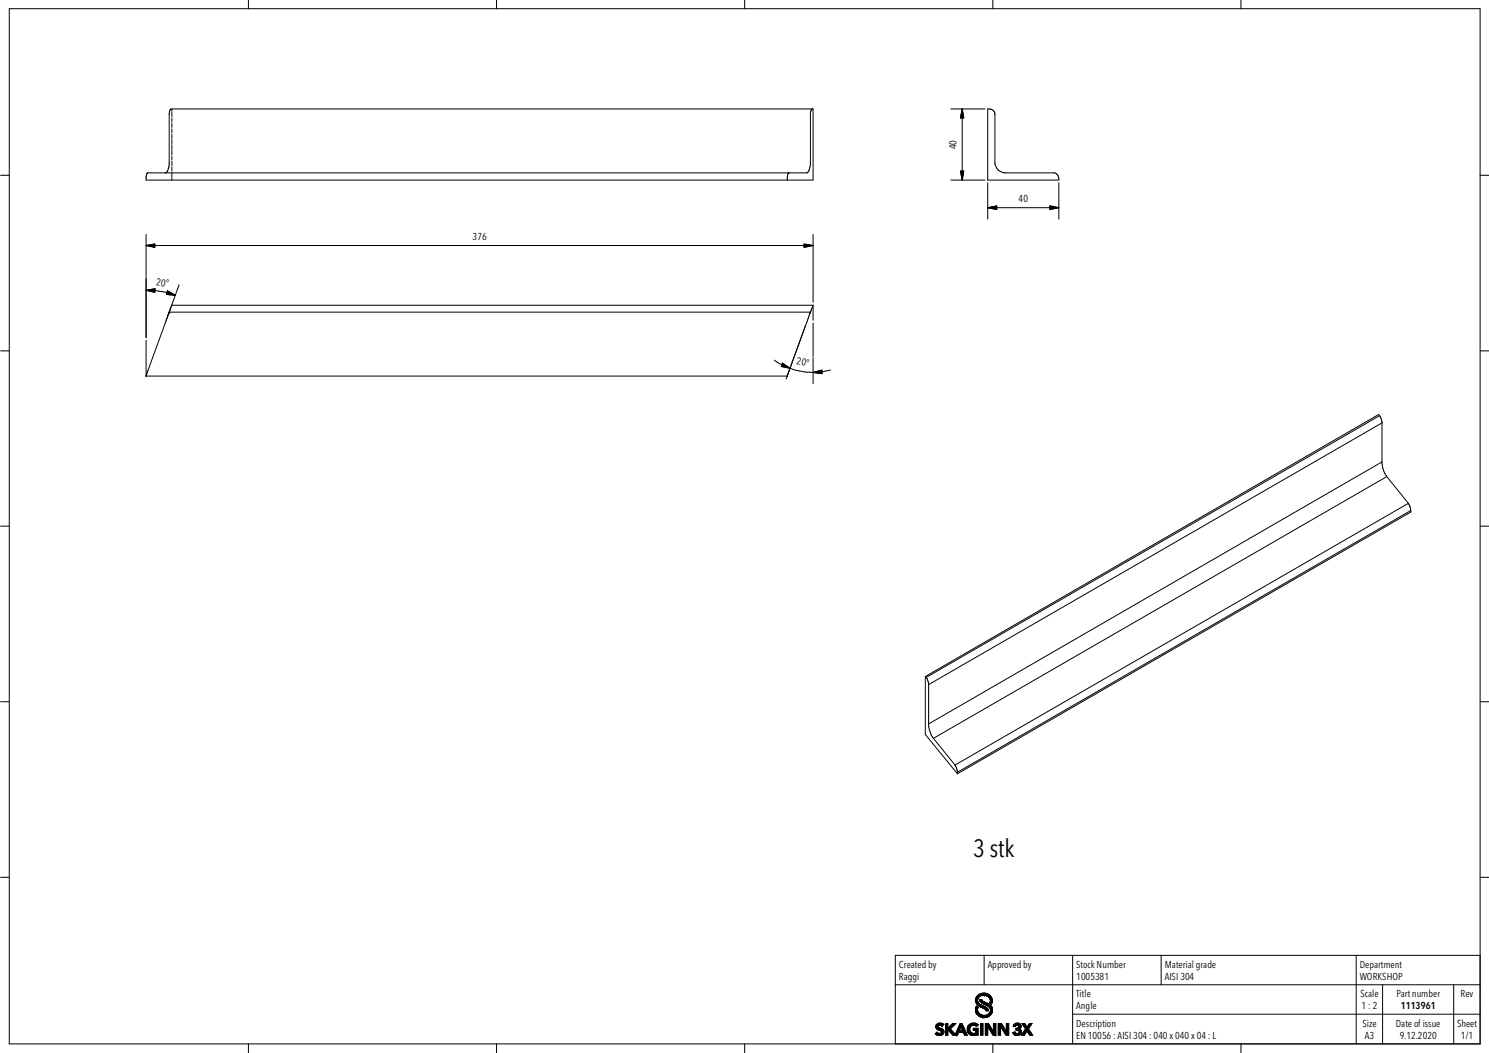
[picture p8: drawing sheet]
<svg xmlns="http://www.w3.org/2000/svg" width="420mm" height="297mm" viewBox="0 0 420 297" stroke-linecap="round" stroke-linejoin="round" font-family="sans-serif">
<g fill="none" stroke="#000" stroke-width=".28">
<path d="M70.1 0v2.5M140.1 0v2.5M210.1 0v2.5M280.2 0v2.5M350.2 0v2.5M2.6 2.5h415v292h-415zM48.5 30.7v.7M48.5 31.7v1.2M48.5 33.3v1.2M48.5 34.8v1.2M48.5 36.3v1.2M48.5 37.8v1.3"/>
<path d="M48.5 39.4v1.2M229.3 30.7l-.3 .1-.3 .9v14.9l-.5 1.6-.5 .6h-186.1l-.3 .5-.1 1.5h188.2v-20.1h-181.1l-.4 .5-.2 .8v14.6l-.4 1.6-.5 .6M268.3 30.7h9.6M271.5 30.7l.4 2.6h-.9zM271.5 30.7v20.1M278.7 30.7l.8 .1a1.51 1.51 0 0 1 1.2 1.2v14.1a2.94 2.94 0 0 0 2.7 2.7h14.1a1.74 1.74 0 0 1 1.3 2h-20.1zM.2 49.4h2.4M48.5 40.9v1.3M48.5 42.4v1.3M48.5 44v1.2M48.5 45.6v1.1M48.5 47.1v1.2"/>
<path d="M48.5 48.6v1.3M48.5 50.1v.7M222.6 48.8l-.4 .5v1.5M268.3 50.8h9.6M271 48.3h.9l-.4 2.5zM278.7 58.6l2.6-.5v1zM278.7 51.6v10.2M278.7 58.6h20.1M296.2 58.1l2.6 .5-2.6 .5zM298.8 51.6v10.2M417.6 49.4h2.6M41.2 69.3l2.5-.5v1z"/>
<path d="M41.2 66.1v29.1M41.2 69.3h188.2M226.9 68.8l2.5 .5-2.5 .5zM229.4 66.1v19.2M.2 99h2.4M41.2 81.9l2.6-.5-.1 1.1zM41.2 96v10.1l181-.1M41.2 81.9l4.8 .4 3.5 1M47.2 82l2.3 1.3-2.5-.2zM47.7 88.1h.1M47.7 88.1l-6.5 17.9M47.7 88.1h181"/>
<path d="M50.5 80.3l-3.6 10M227.3 91.8l-2.9 7.9M228.7 88.1h.1M229.4 86.1h-180.9l-.8 2M229.4 86.1l-7.6 20.8M229.4 86.1v4.2M229.4 91.1v9.5M417.6 99h2.6M41.2 106h.1M218.5 101.6l1.4 .9 3 1.4M220.8 102.4l2.1 1.5-2.4-.5zM222.2 106h.1"/>
<path d="M222.7 104.6l-.5 1.4M222.9 103.9a16.9 16.9 0 0 0 6.5 1.2M229.4 105.1l2.5-.7 .1 1zM229.4 100.9v7.3M234.3 104.4l-2.4 .5-2.5 .2M389.3 117.3l-127.9 73.8M389.3 117.3l-.3-.4-127.9 73.9M389.3 117.3l.7 1.7v11.6a7.2 7.2 0 0 0 1.3 3.9M390 119.3l-128 73.8M390 130.3l-128 73.9M391.3 134.5l-127.9 73.8M391.3 134.5l6.1 7.5"/>
<path d="M.2 148.4h2.4M397.4 142l-127.9 73.8M397.4 142l.7 2M398.1 144l-127.9 73.8M398.1 144v.4l-127.9 73.9M417.6 148.4h2.6M.2 198h2.4M261.1 190.8l.3 .3M261.1 190.8v16.4l9.1 11.1M261.4 191.1l.6 1.6v12.2l.7 2.3 .7 1.1M417.6 198h2.6M263.4 208.3l6.1 7.5"/>
<path d="M269.5 215.8l.6 1.4 .1 1.1M.2 247.5h2.4M417.6 247.5h2.6M252.6 277.8h165M277.7 269.5v8.3M302.7 269.5v25M327.6 269.5v8.3M382.7 269.5v25M390.1 277.8v16.7M410.2 277.8v16.7M417.6 269.5h-165v25M70.1 294.5v2.5"/>
<path d="M140.1 294.5v2.5M210.1 294.5v2.5M264.1 289.8l.2 .5M264.1 289.4v.4M264.1 291.8l.4 .2M264.3 290.3l.4 .2M264.4 291.2h.1M264.4 291.2l-.5 .5M264.4 291.2l.2 .1M264.4 291.2l-.5 .4 .2 .2M264.5 291.3l-.4 .4M264.5 288.8l-.3 .3"/>
<path d="M264.5 292l.2 .1M264.6 291.3l-.5 .5M264.6 291.3l.2 .2M264.7 291.4l-.5 .5M264.7 290.5l.5 .2M264.7 289.6l-.5 .6M264.7 292.1h.6M264.7 289.6l.1 .2M264.7 289.5v.1M264.8 291.5l-.5 .4M264.8 289.8l-.5 .5M264.8 288.6l-.7 .8"/>
<path d="M264.8 288.6h.8M264.8 291.5h.6M264.8 289.8l.1 .1M264.9 289.9l-.4 .5M264.9 289.9l.4 .2M265 291.5l-.5 .5M265.1 289.9l-.5 .5M265.1 289.2l-1 .9M265.1 288.6l-1 1M265.2 291.5l-.6 .5M265.2 290l-.5 .5M265.2 288.6l-1.1 1.2"/>
<path d="M265.2 289.1l.4 .1M265.2 289.1l-.1 .1M265.2 290.7h.1M265.3 290.1l-.5 .5M265.3 290.1l.7 .2M265.3 290.7l.3 .2M265.4 288.6l-1.3 1.3M265.5 290.1l-.5 .5M265.6 290.9v.5l-.9 .7M265.6 290.2l-.5 .5M265.6 288.6l-.5 .6M265.6 289.2l.2 .3"/>
<path d="M265.6 288.6l.7 .4M265.8 290.2l-.6 .5M265.8 288.6l-.6 .5M265.8 289.5h.1M265.8 290.2l-.5 .5M265.9 288.7l-.5 .5M265.9 291.8l-.6 .3M266 290.3l-.5 .5M266 288.8l-.4 .4M266 290.3l.3 .4M266.1 290.4l-.5 .5M266.1 288.9l-.4 .4"/>
<path d="M266.2 290.5l-.5 .5M266.3 290.7h.1M266.3 290.7v.8l-.5 .4M266.3 290.7l-1.4 1.4M266.3 290.7l-.7 .6M266.3 289l-.5 .4M266.3 289l-.5 .5M266.3 291.3l-.7 .8M266.3 291.1l-1 1M266.3 290.9l-1.2 1.2M266.9 288.7h.1M266.9 288.7h.6"/>
<path d="M266.9 288.7v3.3M267 288.7l-.1 .2M267.2 288.7l-.3 .4M267.5 290.5v1.5h-.6M267.5 288.7v1.4l1.3-1.4h.9l-1.6 1.5 1.5 1.6M267.5 291.8l-.3 .2M267.5 291.6l-.5 .4M267.5 291.4l-.6 .6M267.5 291.3l-.6 .6M267.5 291.1l-.6 .6M267.5 290.8l-.6 .7M267.5 290.7l-.6 .6"/>
<path d="M267.5 290.5l-.6 .7M267.5 289.9l-.6 .7M267.5 289.7l-.6 .7M267.5 289.6l-.6 .6M267.5 289.4l-.6 .7M267.5 289.1l-.6 .8M267.5 289l-.6 .6M267.5 288.8l-.6 .7M267.5 288.7l-.6 .6M267.5 290.5l1.4 1.5M268.2 290.3l-.4 .4M268.3 290.4l-.4 .5"/>
<path d="M268.4 290.5l-.4 .5M268.5 290.6l-.5 .5M268.6 290.7l-.5 .5M268.6 290.8l-.4 .5M268.7 290.9l-.4 .4M268.8 291l-.4 .4M268.9 292h1.3M268.9 291.1l-.4 .5M268.9 288.7l-2 2M269 291.2l-.4 .5M269.1 291.4l-.4 .4M269.1 291.3l-.5 .5"/>
<path d="M269.1 288.7l-2.2 2.3M269.3 291.5l-.5 .4M269.3 288.7l-1.8 1.8M269.4 291.6l-.5 .4M269.5 291.7l-.4 .3M269.5 288.7l-1.9 1.9M269.6 291.8l-.3 .2M269.7 288.7l-2 2M269.8 292h.1M270.3 291.7l-.3 .3M270.4 291.4l-.6 .6M270.8 290.7l-1.3 1.3"/>
<path d="M270.8 290.7h.8M270.8 290.5l-1.1 1.2M270.9 288.7h.1M270.9 288.7h.5l1.6 3.3h-.8l-.3-.7h-1.4l-.3 .7M270.9 290.2l-1.2 1.2M270.9 288.7l-1.3 3.1M271 290.7l-1.3 1.3M271.1 289.9l-1.2 1.2M271.2 290.7l-.6 .6M271.2 289.6l-1.1 1.1M271.2 288.7l-.4 .4M271.2 289.6l-.4 1.1"/>
<path d="M271.2 289.6l.4 1.1M271.3 290.7l-.5 .6M271.3 288.7l-.7 .7M271.5 290.7l-.6 .6M271.5 288.9l-1.2 1.2M271.5 288.7l-1 1M271.6 289l-1.4 1.4M271.7 289.1l-.5 .5M271.7 289.2l-.4 .5M271.8 289.4l-.5 .4M271.9 289.6l-.5 .6M271.9 289.5l-.6 .5"/>
<path d="M271.9 289.7l-.5 .5M272 290l-.5 .5M272 289.9l-.5 .5M272.1 290.2l-.5 .5M272.2 290.4l-.9 .9M272.2 290.2l-1 1.1M272.3 290.5l-.8 .8M272.4 290.8l-.5 .5M272.4 290.7l-.7 .6M272.4 291.1l-.5 .5M272.4 290.9l-.5 .5M272.5 291.2l-.5 .5"/>
<path d="M272.6 291.3l-.5 .5M272.7 291.6l-.4 .4M272.7 291.4l-.6 .5M272.8 291.7l-.4 .3M272.9 291.9l-.1 .1M272.9 291.8l-.3 .2M273 290.9l.2 .4M273 289.8v1.1M273.2 291.3l.1 .2M273.3 291.5l.4 .3M273.6 290.5l-.6 .6M273.6 290.7l-.5 .5"/>
<path d="M273.6 290.2l-.6 .7M273.7 290.9l-.5 .5M273.7 290.7l-.5 .6M273.7 290.1l-.7 .6M273.7 291.8l.3 .2M273.8 291l-.5 .5M273.8 289.7l-.8 1M273.8 288.9l-.7 .6M273.8 291l.3 .3M273.8 289.7l-.2 .5 .2 .8M273.9 291.2l-.5 .4M274 292h.1"/>
<path d="M274 291.3l-.5 .4M274.1 291.3l-.5 .5M274.1 291.3l.2 .1M274.1 288.7l-1.1 1.1M274.2 291.4l-.5 .4M274.3 291.4l-.4 .5M274.3 288.6l-1.3 1.5M274.3 291.4l.2 .1M274.5 291.5l-.5 .5M274.5 289.2l-.7 .5M274.5 289.2l.9 .2M274.6 288.6l-1.6 1.6"/>
<path d="M274.6 291.5l-.5 .5M274.7 290.1l-.1 .1M274.7 288.6l-1.7 1.8M274.8 291.5l-.6 .6M274.9 288.6l-.7 .7M275 291.5l-.6 .6M275 290.1l-.4 .2M275.1 288.6l-.6 .6M275.2 290.1l-.6 .5M275.2 291.4l-.6 .7M275.2 288.6l-.5 .6M275.2 288.6l-1.2 .1-.8 .6-.2 .5"/>
<path d="M275.2 281.9l.1 .7M275.2 284.4v1l.3 .5M275.2 291.4l-.7 .1M275.2 288.6l.3 .1M275.3 290.1l-.6 .6M275.3 282.6l.8 1.1M275.3 281.8l-.1 .1M275.3 290.7l-.1 .7M275.3 290.7h-.7v-.6h1.4v1.7M275.5 290.1l-.6 .6M275.5 288.7l-.6 .5M275.5 285.9l.7 .7"/>
<path d="M275.5 288.7l.4 .3M275.6 283.8l.5 .3-.3 .5M275.6 283.8l-.2 .3M275.6 283.8l-.4 .6M275.7 290.1l-.6 .6M275.7 288.8l-.5 .5M275.7 288.9l-.4 .5M275.7 283.9l-.5 .5M275.8 290.1l-.5 .6M275.8 285.1l-.5 .5M275.8 284.9l-.5 .6M275.8 284.7l-.6 .6"/>
<path d="M275.8 284.6l-.6 .6M275.8 284l-.6 .6M275.8 282.3l-.4 .5M275.8 282.1l-.5 .5M275.8 284.6l.2 .9M275.9 289l-.5 .4M275.9 285.4l-.4 .4M275.9 285.2l-.5 .5M275.9 284.1l-.7 .7M275.9 282.6l-.4 .4M275.9 282.4l-.5 .6M275.9 281.9l-.7 .6"/>
<path d="M275.9 282.4v.2M275.9 282.6l.2 .2M275.9 289l.1 .1M276 291.8h.1M276 289.1h.1M276 291.8l-.1 .1M276 291.6l-.3 .4M276 291.4l-.6 .7M276 291.3l-.8 .8M276 291.1l-1 1M276 290.9l-1.3 1.2M276 290.7l-.7 .6"/>
<path d="M276 290.5l-.7 .7M276 290.3l-.7 .7M276 290.2l-.7 .5M276 289.1l-.5 .4M276 285.5l-.5 .4M276 284.1l-.8 .9M276 282.7l-.4 .4M276 285.5l.2 .2M276 291.8l-.9 .3-1-.1M276 289.1l-.4 .5-.2-.2M276.1 285.6l-.4 .5M276.1 282.8l-.4 .5"/>
<path d="M276.1 281.5l-.3 .5 .1 .4M276.1 281.5l-.9 .9M276.1 282.8l.2 .2M276.1 283.7l.7 .4M276.2 285.7l-.5 .5M276.2 283l-.5 .4M276.2 286.6l.2 .2M276.2 285.7l.3 .4M276.3 285.8l-.6 .5M276.3 283l-.5 .5M276.3 283l.1 .2M276.3 285.9l-.4 .4"/>
<path d="M276.3 283.1l-.4 .4M276.4 286l-.4 .4M276.4 283.2l-.4 .4M276.4 280.4l-1 1M276.4 286.8l.3 .1M276.4 283.2l.3 .2M276.5 286.1l-.4 .4M276.5 283.3l-.4 .4M276.5 286.1l.9 .3M276.5 282.4l1 .8M276.6 281.9l-.2 .2M276.7 288.7h.1"/>
<path d="M276.7 288.7h.7v3.3h-.7M276.7 286.2l-.5 .4M276.7 283.4l-.4 .4M276.7 286.9l.4 .1M276.7 283.4l.8 .4M276.7 288.7v3.3M276.8 286.3l-.5 .4M276.8 283.5l-.5 .4M276.8 281.9l-.4 .4M276.8 280.2l-1.5 1.6M276.8 284.1l1 .5M276.8 288.7l-.1 .2"/>
<path d="M276.8 283.5l-.4 .5M276.9 286.3l-.5 .5M276.9 281.9l-.4 .5M276.9 280.8a2.04 2.04 0 0 1 2.2 .6M276.9 280.8l-.8 .7M277 286.3l-.5 .6M277 283.5l-.4 .6M277 282l-.4 .5M277 280.2l-1.8 1.7M277 282l-.6-.1 .1 .5M277 282l.2 .3M277.1 288.7l-.4 .4"/>
<path d="M277.1 282.2l-.4 .4M277.1 287h.3M277.2 286.3l-.5 .6M277.2 283.6l-.5 .5M277.2 282.3l-.4 .4M277.2 282.3l.2 .1M277.3 288.7l-.6 .5M277.3 283.6l-.5 .5M277.3 282.4l-.5 .4M277.3 280.2l-2.1 2M277.4 287h.1M277.4 291.6l-.6 .4"/>
<path d="M277.4 291.9l-.1 .1M277.4 291.8l-.3 .2M277.4 291.3l-.7 .7M277.4 291.2l-.7 .6M277.4 291l-.7 .7M277.4 290.8l-.7 .7M277.4 290.7l-.7 .6M277.4 290.4l-.7 .7M277.4 290.2l-.7 .7M277.4 290.1l-.7 .6M277.4 289.9l-.7 .7M277.4 289.7l-.7 .7"/>
<path d="M277.4 289.5l-.7 .7M277.4 289.3l-.7 .7M277.4 289.1l-.7 .7M277.4 289l-.7 .6M277.4 288.8l-.7 .6M277.4 286.4l-.6 .5M277.4 282.4l-.5 .5M277.4 287h.5M277.4 282.4l.1 .1M277.4 286.4h.1M277.4 283.7l-.5 .5M277.4 280.2l-.9 .9"/>
<path d="M277.4 286.4h.6M277.5 286.4l-.6 .5M277.5 283.8l-.4 .4M277.5 282.5l-.5 .5M277.5 283.2l.3 .1M277.5 282.5l.3 .1M277.5 283.8l.3 .1M277.6 282.5l-.4 .5M277.6 280.2l-.7 .6M277.7 286.4l-.6 .6M277.7 283.8l-.5 .5M277.8 283.9l-.4 .4"/>
<path d="M277.8 282.6l-.5 .5M277.8 280.2l-.6 .6M277.8 283.3l.7 .3M277.8 282.6l.2 .2M277.8 283.9l.1 .1M277.8 284.6h.1M277.9 280.8h.1M277.9 286.4l-.6 .6M277.9 282.7l-.5 .4M277.9 280.2h.1M277.9 284l-.5 .4M277.9 280.2a2.2 2.2 0 0 0-2.6 1.6"/>
<path d="M277.9 287h.3M277.9 284l.6 .3M277.9 284.6l.3 .3M277.9 280.2l1.1 .4M278 292h.7v-2.4l1.5 2.4M278 286.4l-.6 .6M278 284.1l-.4 .4M278 282.8l-.5 .4M278 280.2l-.6 .6M278 282.8l.5 .2M278.1 284.1l-.4 .5M278.1 282.8l-.4 .5"/>
<path d="M278.1 280.2l-.5 .6M278.2 288.7l-.2 .1M278.2 284.9l.1 .2M278.3 286.3l-.7 .8M278.3 284.1l-.5 .5M278.3 282.9l-.5 .4M278.3 280.2l-.5 .6M278.4 288.7l-.4 .4M278.4 284.2l-.5 .4M278.4 283l-.5 .4M278.5 284.3l-.5 .4M278.5 280.2l-.6 .6"/>
<path d="M278.5 283.6l.4 .3M278.5 284.3l.4 .6M278.5 288.7l-.5 .5M278.5 284.4l-.4 .4M278.5 283l-.5 .5M278.5 280.3l-.4 .5M278.5 283l.5 .2a1.71 1.71 0 0 1 1.1 1.4M278.6 286.2l-.8 .9M278.6 284.5l-.4 .4M278.6 283l-.4 .5M278.7 291.8l-.2 .2M278.7 291.7l-.3 .3"/>
<path d="M278.7 291.5l-.5 .5M278.7 291.3l-.7 .7M278.7 291.2l-.7 .6M278.7 290.9l-.7 .7M278.7 290.7l-.7 .7M278.7 290.6l-.7 .7M278.7 290.4l-.7 .7M278.7 290.2l-.7 .7M278.7 290l-.7 .7M278.7 289.8l-.7 .7M278.7 284.6l-.4 .5M278.7 280.4l-.4 .4"/>
<path d="M278.8 288.7l-.8 .7M278.8 284.7l-.4 .5M278.8 283l-.5 .5M278.8 280.4l-.4 .5M278.9 288.7h.1M278.9 288.7h-.9v3.3M278.9 288.7l-.9 .9M278.9 285.1l-.2 .1M278.9 284.9l-.4 .3M278.9 283.1l-.4 .5M278.9 283.9l.4 .4M278.9 284.9v.3l-.6-.1"/>
<path d="M278.9 288.7l1.4 2.3M279 288.9l-1 .8M279 280.5l-.5 .4M279 289l-1 .9M279 283.2l-.5 .5M279 280.6l-.4 .4M279 280.6l.3 .2M279.1 289.1l-1.1 1.1M279.1 283.3l-.4 .4M279.1 281.4l.2 .3M279.2 289.1l-1.2 1.2M279.2 283.4l-.4 .4"/>
<path d="M279.2 280.7l-.5 .4M279.3 289.4l-.4 .5M279.3 289.3l-.5 .4M279.3 283.5l-.4 .4M279.3 280.8l-.4 .4M279.3 281.7l.2 .7M279.3 284.3l.2 .3M279.3 280.8l.2 .1M279.4 289.6l-.4 .4M279.4 280.8l-.4 .5M279.5 289.6l-.5 .5M279.5 284.6a1.5 1.5 0 0 1-1.5 1.8"/>
<path d="M279.5 283.5l-.5 .5M279.5 282.4l-.1 .3M279.5 280.9l-.5 .4M279.5 280.9l.2 .4M279.6 289.7l-.6 .5M279.6 283.6l-.6 .5M279.6 281l-.5 .4M279.6 289.9l-.5 .4M279.6 283.7l-.4 .4M279.6 281.1l-.4 .4M279.7 290l-.5 .4M279.7 283.8l-.4 .5"/>
<path d="M279.7 281.3l-.4 .4M279.7 281.3a1.62 1.62 0 0 1 0 2M279.8 290.2l-.4 .5M279.8 290.1l-.5 .5M279.8 285.9l-.7 .8M279.8 284l-.5 .4M279.8 283.2l-.1 .1M279.8 281.4l-.4 .5M279.8 281.3l-.5 .5M279.8 285.9l-.6 .7-1 .4M279.9 290.3l-.4 .4M279.9 284.1l-.4 .5"/>
<path d="M279.9 284.1l-.5 .4M279.9 281.6l-.5 .5M280 290.4l-.4 .5M280 285.6l-1.3 1.3M280 284.3l-.5 .5M280 282.9l-.4 .3M280 281.9l-.5 .5M280 281.8l-.5 .5M280.1 290.7l-.5 .5M280.1 290.6l-.5 .4M280.1 284.6v1l-.3 .3M280.1 285.3l-1.6 1.6"/>
<path d="M280.1 285.1l-1.9 1.9M280.1 284.9l-2.2 2.1M280.1 284.7l-.7 .8M280.1 284.6l-.6 .6M280.1 284.4l-.6 .6M280.1 282.6l-.5 .5M280.1 282.4l-.7 .6M280.1 282.2l-.8 .8M280.1 282l-.9 .9 .5 .4M280.2 294.5v2.5M280.2 290.7l-.5 .6M280.2 292h.8"/>
<path d="M280.2 290.9l-.4 .4M280.3 291l-.4 .5M280.4 288.7l-.1 .1M280.6 288.7l-.3 .3M280.8 288.7l-.5 .4M281 292h.1M281 288.7h-.7v2.3M281 291.8l-.2 .2M281 291.6l-.4 .4M281 291.4l-.6 .6M281 291.3l-.8 .7M281 291.1l-.8 .8"/>
<path d="M281 290.9l-.9 .9M281 290.7l-1 1M281 290.5l-1.1 1.1M281 290.3l-.7 .7M281 290.2l-.7 .6M281 290l-.7 .7M281 289.7l-.7 .7M281 289.6l-.7 .6M281 289.4l-.7 .7M281 289.2l-.7 .7M281 289.1l-.7 .5M281 288.9l-.7 .6"/>
<path d="M281 288.7l-.7 .6M281 288.7v3.3M281.9 288.7l-.2 .2M282.1 288.7l-.4 .4M282.3 288.7l-.6 .5M282.4 291.9l-.1 .1M282.4 291.8l-.3 .2M282.4 291.6l-.5 .4M282.4 291.4l-.7 .6M282.4 291.2l-.7 .6M282.4 291l-.7 .7M282.4 290.8l-.7 .7"/>
<path d="M282.4 290.7l-.7 .6M282.4 290.4l-.7 .7M282.4 290.2l-.7 .7M282.4 290.1l-.7 .6M282.4 289.9l-.7 .7M282.4 289.7l-.7 .7M282.4 288.7l-.7 .8M282.6 288.9l-.9 .9M282.6 288.8l-.9 .8M282.7 289l-1 1M282.8 289.1l-1.1 1.1M282.9 289.2l-.5 .4"/>
<path d="M282.9 289.3l-.5 .5M283 289.5l-.5 .4M283.1 289.6l-.4 .6M283.1 289.6l-.5 .4M283.2 289.8l-.4 .4M283.3 289.9l-.4 .5M283.4 290l-.5 .5M283.5 290.2l-.6 .4M283.5 290.2l-.5 .5M283.6 290.5l-.4 .4M283.6 290.4l-.5 .4M283.7 290.6l-.4 .5"/>
<path d="M283.8 290.7l-.4 .5M283.9 290.8l-.5 .5M284.1 288.7l-.1 .1M284.3 288.7l-.3 .4M284.5 288.7l-.5 .5M284.6 288.7v3.3h-.7l-1.5-2.4v2.4h-.7M284.6 288.7h-.6v2.3l-1.4-2.3h-.9v3.3M284.6 291.8l-.1 .2M284.6 291.7l-.3 .3M284.6 291.5l-.5 .5M284.6 291.3l-.6 .7M284.6 291.2l-.8 .7"/>
<path d="M284.6 290.9l-.8 .9M284.6 290.7l-.9 1.1M284.6 290.6l-1 1.1M284.6 290.4l-1.1 1.1M284.6 290.2l-1.1 1.2M284.6 290l-.6 .7M284.6 289.8l-.6 .7M284.6 289.6l-.6 .7M284.6 289.5l-.6 .7M284.6 289.3l-.6 .6M284.6 289.1l-.6 .6M284.6 288.9l-.6 .7"/>
<path d="M284.6 288.7l-.6 .7M285.8 291.3h.1M285.8 291.3l.2 .4M285.9 289.4h.1M286 291.7l.2 .1M286.1 291.2l-.2 .2M286.2 291.8l.2 .2M286.3 291.1l-.4 .4M286.4 291.2l-.4 .5M286.4 291.2l.1 .1M286.4 291.2l-.6 .1M286.4 292l.3 .1"/>
<path d="M286.5 291.3l-.4 .5M286.5 288.7l-.5 .5M286.5 291.3l.2 .2M286.6 291.4l-.4 .4M286.7 290.1h.1M286.7 291.5l-.5 .4M286.7 290.1v.5M286.7 290.6h.4M286.7 291.5h.1M286.8 288.6l-.8 .9M286.8 289.2l-.2 .4-.7-.2M286.8 291.5l-.4 .5"/>
<path d="M286.8 289.1h.2M286.8 291.5l.2 .1M286.9 290.1l-.2 .1M287 291.6l-.5 .4M287 288.6l-.8 .9M287 289.1l.3 .1M287.1 290l-.4 .4M287.1 290l-.4 .1M287.1 290.6l.1 .1M287.2 291.5l-.5 .6M287.2 288.6l-1 1M287.2 290.7h.1"/>
<path d="M287.3 289.2l.1 .1M287.3 288.6l-.9 1M287.3 290.7l.3 .5M287.4 291.4h.1M287.4 289.4l.1 .3-.4 .3M287.4 289.3v.1M287.5 288.6l-.5 .5M287.6 288.7l-.4 .4M287.6 291.2l-.6 .4M287.7 290.3l.4 .4M287.8 288.8l-.5 .4M287.9 290.4l-.5 .3"/>
<path d="M287.9 288.9l-.5 .4M287.9 291.8l-1.2 .3M287.9 290.4l-.4 .4M287.9 289l.2 .8-.8 .9M287.9 289l-.5 .4M287.9 289l-.5-.4h-.7l-.8 .8M288 290.6l-.4 .4M288 289.1l-.5 .5M288.1 291.6l-.3 .3M288.1 290.7l-.5 .5M288.1 289.7l-.9 1M288.1 289.5l-1 1.1"/>
<path d="M288.1 289.4l-1.2 1.2M288.1 289.2l-1.4 1.4M288.1 290.7h.1M288.2 291.3l-.8 .8M288.2 291.1l-1 1M288.2 290.9l-1.2 1.2M288.2 290.7l-1.4 1.4M288.2 290.7l-.2 1M288.6 288.7l-.2 .2M288.8 288.7l-.3 .3M289 288.7l-.4 .4M289.1 288.7h-.7l1 1.5-1.2 1.8h.8l.8-1.2"/>
<path d="M289.1 288.7l-.4 .4M289.1 288.7l.7 1M289.2 291.8l-.2 .2M289.2 288.8l-.5 .5M289.3 288.9l-.5 .5M289.4 289.1l-.5 .4M289.5 291.3l-.7 .7M289.5 289.2l-.5 .5M289.5 289.1l-.5 .5M289.5 289.4l-.4 .4M289.6 289.5l-.4 .4M289.7 290.9l-1.1 1.1"/>
<path d="M289.7 289.6l-.4 .5M289.8 289.7l-.5 .5M290.2 290.4l-.4 .4M290.2 290.2l-1.8 1.8M290.3 290.5l-.4 .4M290.4 290.6l-.4 .5M290.5 288.7h.1M290.5 288.7h.7l-1 1.5 1.2 1.8h-.8l-.8-1.2M290.5 290.7l-.5 .5M290.5 288.7l-.7 1M290.6 290.8l-.5 .5M290.6 289.6l-2.3 2.3"/>
<path d="M290.6 290.9l-.5 .5M290.6 288.7l-.5 .4M290.7 291.2l-.4 .4M290.7 291l-.5 .5M290.8 291.3l-.4 .5M290.8 288.7l-.9 .9M290.9 291.3l-.4 .5M290.9 289.1l-2.3 2.3M291 291.4l-.5 .5M291 288.7l-1.7 1.7M291.1 291.6l-.5 .4M291.2 291.7l-.4 .3"/>
<path d="M291.2 288.7l-2.2 2.2M291.2 291.8l-.2 .2M291.3 291.9l-.1 .1M302.7 286.1h114.9M350.2 294.5v2.5"/>
</g>
<path d="M271.5 30.7l.4 2.6h-.9zM271 48.3h.9l-.4 2.5zM278.7 58.6l2.6-.5v1zM296.2 58.1l2.6 .5-2.6 .5zM41.2 69.3l2.5-.5v1zM226.9 68.8l2.5 .5-2.5 .5zM41.2 81.9l2.6-.5-.1 1.1zM47.2 82l2.3 1.3-2.5-.2zM220.8 102.4l2.1 1.5-2.4-.5zM229.4 105.1l2.5-.7 .1 1z" fill="#000"/>
<text font-size="7" x="274.6" y="241.7">3 stk</text>
<g font-size="2.8">
<text x="269.9" y="42.2" transform="rotate(-90 269.9 42.2)">40</text>
<text x="287.4" y="57.1">40</text>
<text x="133.3" y="67.7">376</text>
<text x="44" y="80.3" transform="rotate(10 44 80.3)">20°</text>
<text x="224.7" y="102.7" transform="rotate(10 224.7 102.7)">20°</text>
<text x="253.6" y="273">Created by</text>
<text x="278.7" y="273">Approved by</text>
<text x="303.7" y="273">Stock Number</text>
<text x="328.7" y="273">Material grade</text>
<text x="383.7" y="273">Department</text>
<text x="253.6" y="276.4">Raggi</text>
<text x="303.7" y="276.4">1005381</text>
<text x="303.7" y="281.3">Title</text>
<text x="328.7" y="276.4">AISI 304</text>
<text x="383.7" y="276.4">WORKSHOP</text>
<text x="383.9" y="281.3">Scale</text>
<text x="394" y="281.3">Part number</text>
<text x="412.1" y="281.3">Rev</text>
<text x="303.7" y="284.6">Angle</text>
<text x="384.2" y="284.6">1 : 2</text>
<text x="395.3" y="284.6">1113961</text>
<text x="303.7" y="289.6">Description</text>
<text x="303.7" y="293">EN 10056 : AISI 304 : 040 x 040 x 04 : L</text>
<text x="384.5" y="289.6">Size</text>
<text x="385.1" y="293">A3</text>
<text x="393.9" y="289.6">Date of issue</text>
<text x="395" y="293">9.12.2020</text>
<text x="411.1" y="289.6">Sheet</text>
<text x="412.2" y="293">1/1</text>
</g>
</svg>
